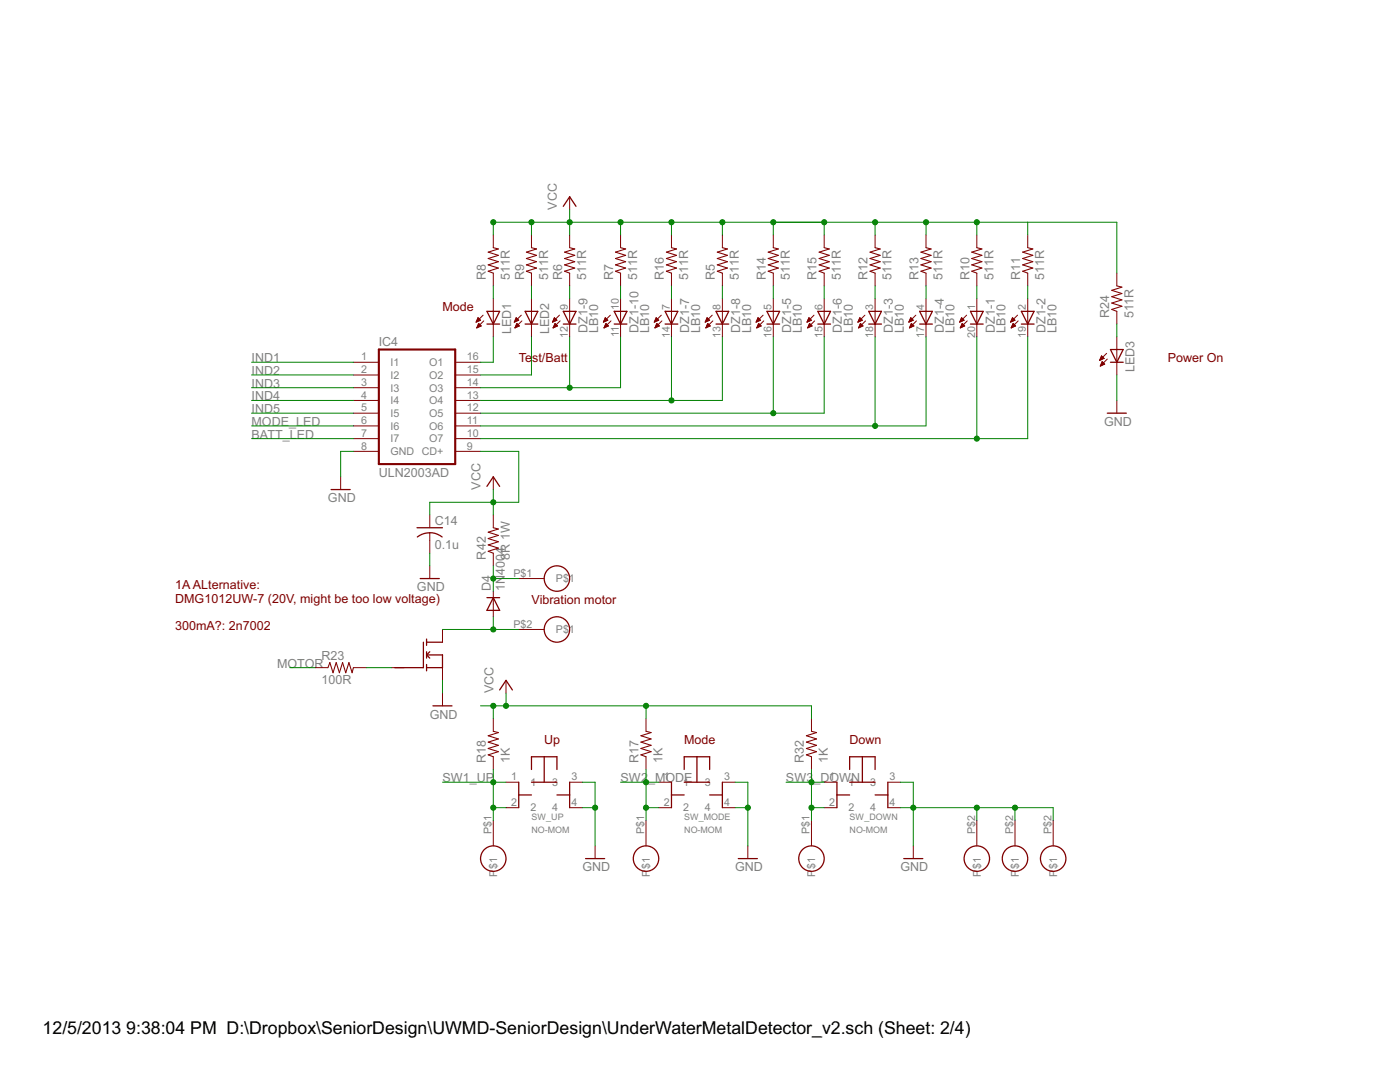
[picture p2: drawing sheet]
<svg xmlns="http://www.w3.org/2000/svg" width="279mm" height="216mm" viewBox="0 0 279 216" stroke-linecap="round" stroke-linejoin="round" font-family="sans-serif">
<path d="M75.6 69.7h15.2v22.9h-15.2z" fill="none" stroke="#800000" stroke-width=".42"/>
<g fill="none" stroke="#800000" stroke-width=".2">
<path d="M113.7 39.3v2.5M98.4 46.9v2.5M98.4 54.5v2.5M98.4 59.6v7.6M106.1 46.9v2.5M106.1 54.5v2.5M106.1 59.6v7.6M113.7 46.9v2.5M113.7 54.5v2.5M113.7 59.6v7.6M123.8 46.9v2.5M123.8 54.5v2.5"/>
<path d="M123.8 59.6v7.6M134 46.9v2.5M134 54.5v2.5M134 59.6v7.6M144.2 46.9v2.5M144.2 54.5v2.5M144.2 59.6v7.6M154.3 46.9v2.5M154.3 54.5v2.5M154.3 59.6v7.6M164.5 46.9v2.5M164.5 54.5v2.5"/>
<path d="M164.5 59.6v7.6M174.6 46.9v2.5M174.6 54.5v2.5M174.6 59.6v7.6M184.8 46.9v2.5M184.8 54.5v2.5M184.8 59.6v7.6M194.9 46.9v2.5M194.9 54.5v2.5M194.9 59.6v7.6M205.1 46.9v2.5M205.1 54.5v2.5"/>
<path d="M205.1 59.6v7.6M222.9 54.5v2.5M70.5 72.3h5.1M70.5 74.8h5.1M70.5 77.4h5.1M70.5 79.9h5.1M90.8 72.3h5.1M90.8 74.8h5.1M90.8 77.4h5.1M90.8 79.9h5.1M95.1 64.2h.2M95.1 64.1h.5"/>
<path d="M95.2 63.9h.7M95.2 65.4h.1M95.2 63.8h.6M95.2 65.3h.4M95.3 65.1h.5M95.3 63.7h.4M95.3 63.6h.3M95.3 65h.7M95.4 63.4h.1M95.4 64.9h.5M95.4 63.4l-.4 .9M95.4 63.4l.5 .5-.9 .4"/>
<path d="M95.4 64.8h.4M95.5 64.6h.2M95.5 64.5l.5 .5-.9 .4zM96.4 62.9l-1.4 1.4M96.5 64l-1.4 1.4M102.7 64.2h.2M102.7 64.1h.5M102.8 65.4h.1M102.8 63.9h.7M102.8 63.8h.6M102.8 65.3h.4M102.9 65.1h.6"/>
<path d="M102.9 63.7h.4M103 63.6h.2M103 65h.6M103 63.4h.1M103 64.9h.5M103 63.4l.5 .5-.9 .4zM103.1 64.8h.3M103.1 64.6h.2M103.1 64.5l.6 .5-.9 .4zM104 62.9l-1.4 1.4M104.2 64l-1.4 1.4M110.3 64.2h.2"/>
<path d="M110.4 64.1h.4M110.4 65.4h.1M110.4 63.9h.7M110.5 63.8h.6M110.5 65.3h.3M110.5 63.7h.4M110.5 65.1h.6M110.6 63.6h.2M110.6 65h.7M110.6 63.4h.1M110.6 64.9h.5M110.6 63.4l.5 .5-.8 .4z"/>
<path d="M110.7 64.8h.3M110.7 64.6h.2M110.8 64.5l.5 .5-.9 .4zM111.7 62.9l-1.4 1.4M111.8 64l-1.4 1.4M120.5 64.2h.2M120.5 64.1h.5M120.6 63.9h.7M120.6 65.4h.1M120.6 63.8h.6M120.6 65.3h.3M120.7 63.7h.4"/>
<path d="M120.7 65.1h.5M120.7 63.6h.3M120.7 65h.7M120.8 63.4h.1M120.8 64.9h.5M120.8 63.4l-.4 .9M120.8 63.4l.5 .5-.9 .4M120.8 64.8h.4M120.9 64.6h.2M120.9 64.5l.5 .5-.9 .4zM121.8 62.9l-1.4 1.4M121.9 64l-1.4 1.4"/>
<path d="M130.6 64.2h.3M130.7 64.1h.4M130.7 63.9h.7M130.7 65.4h.1M130.8 63.8h.6M130.8 65.3h.3M130.8 63.7h.5M130.8 65.1h.6M130.9 65h.7M130.9 63.6h.2M130.9 63.4h.1M130.9 64.9h.5"/>
<path d="M131 63.4l.5 .5-.9 .4zM131 64.8h.3M131 64.6h.2M131.1 64.5l.5 .5-.9 .4zM132 62.9l-1.4 1.4M132.1 64l-1.4 1.4M140.8 64.2h.2M140.8 64.1h.5M140.9 63.9h.7M140.9 65.4h.1M140.9 63.8h.6M140.9 65.3h.4"/>
<path d="M141 63.7h.4M141 65.1h.5M141 65h.7M141.1 63.6h.2M141.1 63.4h.1M141.1 64.9h.5M141.1 63.4l-.4 .9M141.1 63.4l.5 .5-.9 .4M141.1 64.8h.4M141.2 64.6h.2M141.2 64.5l.6 .5-.9 .4zM142.1 62.9l-1.4 1.4"/>
<path d="M142.3 64l-1.4 1.4M150.9 64.2h.3M151 64.1h.4M151 63.9h.7M151 65.4h.2M151.1 65.3h.3M151.1 63.8h.6M151.2 63.7h.4M151.2 65.1h.5M151.2 63.6h.2M151.2 65h.7M151.3 63.4h.1"/>
<path d="M151.3 64.9h.5M151.3 63.4l-.4 .9M151.3 63.4l.5 .5-.9 .4M151.3 64.8h.3M151.4 64.6h.1M151.4 64.5l.5 .5-.9 .4zM152.3 62.9l-1.4 1.4M152.4 64l-1.4 1.4M161.1 64.2h.2M161.2 64.1h.4M161.2 63.9h.7M161.2 65.4h.1"/>
<path d="M161.2 63.8h.6M161.2 65.3h.4M161.3 63.7h.4M161.3 65.1h.6M161.4 63.6h.2M161.4 65h.6M161.4 63.4h.1M161.4 64.9h.5M161.4 63.4l.5 .5-.8 .4zM161.5 64.8h.3M161.5 64.6h.2M161.6 64.5l.5 .5-.9 .4z"/>
<path d="M162.5 62.9l-1.4 1.4M162.6 64l-1.4 1.4M171.3 64.2h.2M171.3 64.1h.5M171.4 63.9h.6M171.4 65.4h.1M171.4 63.8h.6M171.4 65.3h.3M171.5 63.7h.4M171.5 65.1h.5M171.5 63.6h.3M171.5 65h.7"/>
<path d="M171.6 63.4h.1M171.6 64.9h.5M171.6 63.4l-.4 .9M171.6 63.4l.5 .5-.9 .4M171.6 64.8h.4M171.7 64.6h.1M171.7 64.5l.5 .5-.9 .4zM172.6 62.9l-1.4 1.4M172.7 64l-1.4 1.4M181.4 64.2h.2M181.5 64.1h.4M181.5 63.9h.7"/>
<path d="M181.5 65.4h.1M181.6 63.8h.6M181.6 65.3h.3M181.6 63.7h.4M181.6 65.1h.6M181.7 63.6h.2M181.7 65h.7M181.7 64.9h.5M181.7 63.4h.1M181.8 63.4l-.4 .9M181.8 63.4l.5 .5-.9 .4M181.8 64.8h.3"/>
<path d="M181.8 64.6h.2M181.9 64.5l.5 .5-.9 .4zM182.8 62.9l-1.4 1.4M182.9 64l-1.4 1.4M191.6 64.2h.2M191.6 64.1h.5M191.7 63.9h.7M191.7 65.4h.1M191.7 63.8h.6M191.7 65.3h.4M191.8 65.1h.5M191.8 63.7h.4"/>
<path d="M191.8 63.6h.3M191.8 65h.7M191.9 63.4h.1M191.9 64.9h.5M191.9 63.4l-.4 .9M191.9 63.4l.5 .5M191.9 64.8h.4M192 64.6h.2M192 64.5l.5 .5-.9 .4zM192.4 63.9l-.9 .4M192.9 62.9l-1.4 1.4M193 64l-1.4 1.4"/>
<path d="M201.7 64.2h.3M201.8 64.1h.4M201.8 65.4h.1M201.8 63.9h.7M201.9 63.8h.6M201.9 65.3h.3M201.9 65.1h.6M202 63.7h.4M202 63.6h.2M202 65h.7M202 63.4h.1M202 64.9h.5"/>
<path d="M202.1 63.4l.5 .5-.9 .4zM202.1 64.8h.3M202.1 64.6h.2M202.2 64.5l.5 .5-.9 .4zM203.1 62.9l-1.4 1.4M203.2 64l-1.4 1.4M219.5 71.9h.1M219.5 71.8h.3M219.6 71.6h.4M219.6 71.5h.7M219.6 73h.2M219.7 71.4h.5"/>
<path d="M219.7 72.9h.3M219.7 71.3h.4M219.7 72.7h.6M219.8 71.2h.2M219.8 72.6h.6M219.8 72.5h.5M219.8 71h.1M219.9 72.4h.3M219.9 72.2h.2M220 72.2l.5 .5-.9 .3zM220.3 71.5l-.5-.5-.3 .9M220.3 71.5l-.8 .4"/>
<path d="M220.9 70.5l-1.4 1.4M221 71.6l-1.4 1.4M222.9 62.1v2.6M222.9 67.2v7.6M222.9 79.9v2.5M68 95.1v2.6M70.5 82.4h5.1M70.5 85h5.1M70.5 87.5h5.1M70.5 90.1h5.1M90.8 82.4h5.1M90.8 85h5.1"/>
<path d="M90.8 87.5h5.1M90.8 90.1h5.1M98.4 95.1v2.6M85.8 102.8v2.5M85.8 106.3v4.1M85.8 112.9v2.5M98.4 102.8v2.5M98.4 110.4v2.5M98.4 118v5.1M103.5 115.4h5.1M62.9 133.2h2.5M70.5 133.2h2.6"/>
<path d="M78.1 133.2h2.6M88.3 125.6v2.5M88.3 130.7v5.1M88.3 138.3v2.5M101 135.8v2.5M103.5 125.6h5.1M98.4 143.4v2.5M98.4 151v2.5M101 156.1h2.5M113.7 156.1h2.5M128.9 143.4v2.5M128.9 151v2.5"/>
<path d="M131.5 156.1h2.5M144.2 156.1h2.5M161.9 143.4v2.5M161.9 151v2.5M164.5 156.1h2.5M177.2 156.1h2.5M98.4 163.7v5.1M101 161.2h2.5M113.7 161.2h2.5M118.8 168.8v2.5M128.9 163.7v5.1M131.5 161.2h2.5"/>
<path d="M144.2 161.2h2.5M149.2 168.8v2.5M161.9 163.7v5.1M164.5 161.2h2.5M177.2 161.2h2.5M182.3 168.8v2.5M194.9 163.7v5.1M202.6 163.7v5.1M210.2 163.7v5.1"/>
</g>
<g fill="none" stroke="#800000" stroke-width=".25">
<path d="M112.4 41.2l1.3-1.9 1.3 1.9M97.2 64.7h2.5M97.2 62.1h2.5l-1.3 2.6zM104.8 64.7h2.5M104.8 62.1h2.5l-1.2 2.6zM112.4 64.7h2.6M112.4 62.1h2.6l-1.3 2.6zM122.6 64.7h2.5M122.6 62.1h2.5l-1.3 2.6zM132.7 64.7h2.6M132.7 62.1h2.6l-1.3 2.6zM142.9 64.7h2.5"/>
<path d="M142.9 62.1h2.5l-1.2 2.6zM153.1 64.7h2.5M153.1 62.1h2.5l-1.3 2.6zM163.2 64.7h2.6M163.2 62.1h2.6l-1.3 2.6zM173.4 64.7h2.5M173.4 62.1h2.5l-1.3 2.6zM183.5 64.7h2.6M183.5 62.1h2.6l-1.3 2.6zM193.7 62.1h2.5l-1.3 2.6zM193.7 64.7h2.5M203.8 64.7h2.6"/>
<path d="M203.8 62.1h2.6l-1.3 2.6zM221.6 69.7h2.6l-1.3 2.6zM221.6 72.3h2.6M66.1 97.7h3.8M97.2 97l1.2-1.9 1.3 1.9M221 82.4h3.8M83.2 105.3h5.1M83.3 107.1a4 4 0 0 1 4.9 0M83.9 115.4h3.8M97.2 119.3h2.5M98.4 119.3l1.3 2.5h-2.5zM84.5 128.1v5.1h-5.7"/>
<path d="M85.1 127.5v1.3M85.1 130v1.3M85.1 132.6v1.3M85.1 130.7h3.2v2.5h-3.2M85.1 128.1h3.2M85.1 130.7l.7 .6M85.8 130l-.7 .7M99.7 137.7l1.3-1.9 1.3 1.9M86.4 140.8h3.8M103.5 158.6h2.6M103.5 156.1v5.1M106.1 153.5v-2.5h5v2.5"/>
<path d="M106.1 156.1h5M108.6 151v5.1M111.1 158.6h2.6M113.7 156.1v5.1M134 158.6h2.5M134 156.1v5.1M136.5 153.5v-2.5h5.1v2.5M136.5 156.1h5.1M139.1 151v5.1M141.6 158.6h2.6M144.2 156.1v5.1M167 158.6h2.6"/>
<path d="M167 156.1v5.1M169.6 153.5v-2.5h5v2.5M169.6 156.1h5M172.1 151v5.1M174.6 158.6h2.6M177.2 156.1v5.1M116.9 171.3h3.8M147.3 171.3h3.9M180.4 171.3h3.8"/>
<circle cx="111.1" cy="115.4" r="2.54"/>
<circle cx="111.1" cy="125.6" r="2.54"/>
<circle cx="98.4" cy="171.3" r="2.54"/>
<circle cx="128.9" cy="171.3" r="2.54"/>
<circle cx="161.9" cy="171.3" r="2.54"/>
<circle cx="194.9" cy="171.3" r="2.54"/>
<circle cx="202.6" cy="171.3" r="2.54"/>
<circle cx="210.2" cy="171.3" r="2.54"/>
</g>
<g fill="none" stroke="#800000" stroke-width=".21">
<path d="M98.4 49.4l1.1 .3-2.1 .6 2.1 .6-2.1 .7 2.1 .6-2.1 .7 2.1 .6-2.1 .6 1 .4M106.1 49.4l1 .3-2 .6 2 .6-2 .7 2 .6-2 .7 2 .6-2 .6 1 .4M113.7 49.4l1 .3-2 .6 2 .6-2 .7 2 .6-2 .7 2 .6-2 .6 1 .4M123.8 49.4l1.1 .3-2.1 .6 2.1 .6-2.1 .7 2.1 .6-2.1 .7 2.1 .6-2.1 .6 1 .4M134 49.4l1 .3-2 .6 2 .6-2 .7 2 .6-2 .7 2 .6-2 .6 1 .4M144.2 49.4l1 .3-2 .6 2 .6-2 .7 2 .6-2 .7 2 .6-2 .6 1 .4M154.3 49.4l1 .3-2 .6 2 .6-2 .7 2 .6-2 .7 2 .6-2 .6 1 .4M164.5 49.4l1 .3-2 .6 2 .6-2 .7 2 .6-2 .7 2 .6-2 .6 1 .4M174.6 49.4l1.1 .3-2.1 .6 2.1 .6-2.1 .7 2.1 .6-2.1 .7 2.1 .6-2.1 .6 1 .4M184.8 49.4l1 .3-2 .6 2 .6-2 .7 2 .6-2 .7 2 .6-2 .6 1 .4M194.9 49.4l1.1 .3-2.1 .6 2.1 .6-2.1 .7 2.1 .6-2.1 .7 2.1 .6-2.1 .6 1 .4M205.1 49.4l1 .3-2 .6 2 .6-2 .7 2 .6-2 .7 2 .6-2 .6 1 .4"/>
<path d="M222.9 57l1 .3-2 .6 2 .7-2 .6 2 .6-2 .7 2 .6-2 .6 1 .4M98.4 105.3l1.1 .3-2.1 .6 2.1 .6-2.1 .7 2.1 .6-2.1 .6 2.1 .7-2.1 .6 1 .4M65.4 133.2l.4-1 .7 2 .6-2 .6 2 .7-2 .6 2 .6-2 .7 2 .2-1M98.4 145.9l1.1 .3-2.1 .6 2.1 .6-2.1 .7 2.1 .6-2.1 .7 2.1 .6-2.1 .6 1 .4M128.9 145.9l1 .3-2 .6 2 .6-2 .7 2 .6-2 .7 2 .6-2 .6 1 .4M161.9 145.9l1.1 .3-2.1 .6 2.1 .6-2.1 .7 2.1 .6-2.1 .7 2.1 .6-2.1 .6 1 .4"/>
</g>
<g fill="none" stroke="#008000" stroke-width=".2">
<path d="M98.4 46.9v-2.6h124.5v10.2M98.4 57v2.6M106.1 44.3v2.6M106.1 57v2.6M113.7 41.8v5.1M113.7 57v2.6M123.8 44.3v2.6M123.8 57v2.6M134 44.3v2.6M134 57v2.6M144.2 44.3v2.6M144.2 57v2.6"/>
<path d="M154.3 44.3v2.6M154.3 57v2.6M164.5 44.3v2.6M164.5 57v2.6M174.6 44.3v2.6M174.6 57v2.6M184.8 44.3v2.6M184.8 57v2.6M194.9 44.3v2.6M194.9 57v2.6M205.1 44.3v2.6M205.1 57v2.6"/>
<path d="M50.2 72.3h20.3M50.2 74.8h20.3M50.2 77.4h20.3M50.2 79.9h20.3M98.4 67.2v5.1h-2.5M106.1 67.2v7.6h-10.2M113.7 67.2v10.2M123.8 67.2v10.2h-27.9M134 67.2v12.7M144.2 67.2v12.7h-48.3M154.3 67.2v15.2M164.5 67.2v15.2h-68.6"/>
<path d="M174.6 67.2v17.8M184.8 67.2v17.8h-88.9M194.9 67.2v20.3M205.1 67.2v20.3h-109.2M222.9 64.7v2.5M222.9 74.8v5.1M50.2 82.4h20.3M50.2 85h20.3M50.2 87.5h20.3M70.5 90.1h-2.5v5M95.9 90.1h7.6v10.1h-17.7v2.6M98.4 97.7v5.1"/>
<path d="M85.8 110.4v2.5M98.4 112.9v5.1M98.4 115.4h5.1M57.8 133.2h5.1M73.1 133.2h5M88.3 135.8v2.5M88.3 125.6h15.2M98.4 123.1v2.5M101 138.3v2.5M88.3 156.1h12.7M95.9 140.8h66v2.6M98.4 140.8v2.6"/>
<path d="M98.4 153.5v10.2M116.2 156.1h2.6v12.7M123.8 156.1h7.7M128.9 140.8v2.6M128.9 153.5v10.2M146.7 156.1h2.5v12.7M156.9 156.1h7.6M161.9 153.5v10.2M179.7 156.1h2.6v12.7M98.4 161.2h2.6M116.2 161.2h2.6M128.9 161.2h2.6"/>
<path d="M146.7 161.2h2.5M161.9 161.2h2.6M179.7 161.2h30.5v2.5M194.9 161.2v2.5M202.6 161.2v2.5"/>
</g>
<g fill="#008000" stroke="#008000" stroke-width=".2">
<circle cx="194.9" cy="87.5" r=".51"/>
<circle cx="154.3" cy="82.4" r=".51"/>
<circle cx="134" cy="79.9" r=".51"/>
<circle cx="113.7" cy="77.4" r=".51"/>
<circle cx="149.2" cy="161.2" r=".51"/>
<circle cx="118.8" cy="161.2" r=".51"/>
<circle cx="182.3" cy="161.2" r=".51"/>
<circle cx="194.9" cy="161.2" r=".51"/>
<circle cx="202.6" cy="161.2" r=".51"/>
<circle cx="98.4" cy="100.2" r=".51"/>
<circle cx="154.3" cy="44.3" r=".51"/>
<circle cx="164.5" cy="44.3" r=".51"/>
<circle cx="194.9" cy="44.3" r=".51"/>
<circle cx="98.4" cy="44.3" r=".51"/>
<circle cx="106.1" cy="44.3" r=".51"/>
<circle cx="113.7" cy="44.3" r=".51"/>
<circle cx="123.8" cy="44.3" r=".51"/>
<circle cx="134" cy="44.3" r=".51"/>
<circle cx="144.2" cy="44.3" r=".51"/>
<circle cx="174.6" cy="44.3" r=".51"/>
<circle cx="184.8" cy="44.3" r=".51"/>
<circle cx="98.4" cy="140.8" r=".51"/>
<circle cx="101" cy="140.8" r=".51"/>
<circle cx="128.9" cy="140.8" r=".51"/>
<circle cx="98.4" cy="125.6" r=".51"/>
<circle cx="128.9" cy="156.1" r=".51"/>
<circle cx="128.9" cy="161.2" r=".51"/>
<circle cx="98.4" cy="156.1" r=".51"/>
<circle cx="98.4" cy="161.2" r=".51"/>
<circle cx="161.9" cy="156.1" r=".51"/>
<circle cx="161.9" cy="161.2" r=".51"/>
<circle cx="174.6" cy="85" r=".51"/>
<circle cx="98.4" cy="115.4" r=".51"/>
</g>
<g font-size="4">
<text x="8.5" y="206.4">12/5/2013</text>
<text x="25.2" y="206.4">9:38:04 PM D:\Dropbox\SeniorDesign\UWMD-SeniorDesign\UnderWaterMetalDetector_v2.sch (Sheet: 2/4)</text>
</g>
<g font-size="2.8" fill="#808080">
<text x="111.2" y="41.8" transform="rotate(-90 111.2 41.8)">VCC</text>
<text x="97" y="55.8" transform="rotate(-90 97 55.8)">R8</text>
<text x="101.8" y="55.8" transform="rotate(-90 101.8 55.8)">511R</text>
<text x="104.6" y="55.8" transform="rotate(-90 104.6 55.8)">R9</text>
<text x="109.4" y="55.8" transform="rotate(-90 109.4 55.8)">511R</text>
<text x="112.2" y="55.8" transform="rotate(-90 112.2 55.8)">R6</text>
<text x="117" y="55.8" transform="rotate(-90 117 55.8)">511R</text>
<text x="122.4" y="55.8" transform="rotate(-90 122.4 55.8)">R7</text>
<text x="127.2" y="55.8" transform="rotate(-90 127.2 55.8)">511R</text>
<text x="132.5" y="55.8" transform="rotate(-90 132.5 55.8)">R16</text>
<text x="137.3" y="55.8" transform="rotate(-90 137.3 55.8)">511R</text>
<text x="142.7" y="55.8" transform="rotate(-90 142.7 55.8)">R5</text>
<text x="147.5" y="55.8" transform="rotate(-90 147.5 55.8)">511R</text>
<text x="152.8" y="55.8" transform="rotate(-90 152.8 55.8)">R14</text>
<text x="157.6" y="55.8" transform="rotate(-90 157.6 55.8)">511R</text>
<text x="163" y="55.8" transform="rotate(-90 163 55.8)">R15</text>
<text x="167.8" y="55.8" transform="rotate(-90 167.8 55.8)">511R</text>
<text x="173.1" y="55.8" transform="rotate(-90 173.1 55.8)">R12</text>
<text x="177.9" y="55.8" transform="rotate(-90 177.9 55.8)">511R</text>
<text x="183.3" y="55.8" transform="rotate(-90 183.3 55.8)">R13</text>
<text x="188.1" y="55.8" transform="rotate(-90 188.1 55.8)">511R</text>
<text x="193.5" y="55.8" transform="rotate(-90 193.5 55.8)">R10</text>
<text x="198.3" y="55.8" transform="rotate(-90 198.3 55.8)">511R</text>
<text x="203.6" y="55.8" transform="rotate(-90 203.6 55.8)">R11</text>
<text x="208.4" y="55.8" transform="rotate(-90 208.4 55.8)">511R</text>
<text x="221.4" y="63.4" transform="rotate(-90 221.4 63.4)">R24</text>
<text x="226.2" y="63.4" transform="rotate(-90 226.2 63.4)">511R</text>
<text x="75.6" y="69">IC4</text>
<text x="102" y="66.7" transform="rotate(-90 102 66.7)">LED1</text>
<text x="109.6" y="66.7" transform="rotate(-90 109.6 66.7)">LED2</text>
<text x="117.2" y="66.4" transform="rotate(-90 117.2 66.4)">DZ1-9</text>
<text x="119.4" y="66.4" transform="rotate(-90 119.4 66.4)">LB10</text>
<text x="127.4" y="66.4" transform="rotate(-90 127.4 66.4)">DZ1-10</text>
<text x="129.6" y="66.4" transform="rotate(-90 129.6 66.4)">LB10</text>
<text x="137.6" y="66.4" transform="rotate(-90 137.6 66.4)">DZ1-7</text>
<text x="139.7" y="66.4" transform="rotate(-90 139.7 66.4)">LB10</text>
<text x="147.7" y="66.4" transform="rotate(-90 147.7 66.4)">DZ1-8</text>
<text x="149.9" y="66.4" transform="rotate(-90 149.9 66.4)">LB10</text>
<text x="157.9" y="66.4" transform="rotate(-90 157.9 66.4)">DZ1-5</text>
<text x="160" y="66.4" transform="rotate(-90 160 66.4)">LB10</text>
<text x="168" y="66.4" transform="rotate(-90 168 66.4)">DZ1-6</text>
<text x="170.2" y="66.4" transform="rotate(-90 170.2 66.4)">LB10</text>
<text x="178.2" y="66.4" transform="rotate(-90 178.2 66.4)">DZ1-3</text>
<text x="180.4" y="66.4" transform="rotate(-90 180.4 66.4)">LB10</text>
<text x="188.4" y="66.4" transform="rotate(-90 188.4 66.4)">DZ1-4</text>
<text x="190.5" y="66.4" transform="rotate(-90 190.5 66.4)">LB10</text>
<text x="198.5" y="66.4" transform="rotate(-90 198.5 66.4)">DZ1-1</text>
<text x="200.7" y="66.4" transform="rotate(-90 200.7 66.4)">LB10</text>
<text x="208.7" y="66.4" transform="rotate(-90 208.7 66.4)">DZ1-2</text>
<text x="210.8" y="66.4" transform="rotate(-90 210.8 66.4)">LB10</text>
<text x="50.2" y="72.3">IND1</text>
<text x="50.2" y="74.8">IND2</text>
<text x="50.2" y="77.4">IND3</text>
<text x="226.4" y="74.3" transform="rotate(-90 226.4 74.3)">LED3</text>
<text x="50.2" y="79.9">IND4</text>
<text x="50.2" y="82.4">IND5</text>
<text x="50.2" y="85">MODE_LED</text>
<text x="50.2" y="87.5">BATT_LED</text>
<text x="220.3" y="85">GND</text>
<text x="75.6" y="95.1">ULN2003AD</text>
<text x="65.4" y="100.2">GND</text>
<text x="95.9" y="97.7" transform="rotate(-90 95.9 97.7)">VCC</text>
<text x="86.8" y="104.7">C14</text>
<text x="86.8" y="109.5">0.1u</text>
<text x="97" y="111.6" transform="rotate(-90 97 111.6)">R42</text>
<text x="101.8" y="111.6" transform="rotate(-90 101.8 111.6)">8R 1W</text>
<text x="83.2" y="118">GND</text>
<text x="98" y="118" transform="rotate(-90 98 118)">D4</text>
<text x="100.8" y="118" transform="rotate(-90 100.8 118)">1N</text>
<text x="100.8" y="114.8" transform="rotate(-90 100.8 114.8)">4004</text>
<text x="64.2" y="131.7">R23</text>
<text x="55.3" y="133.2">MOTOR</text>
<text x="64.2" y="136.5">100R</text>
<text x="85.8" y="143.4">GND</text>
<text x="98.5" y="138.3" transform="rotate(-90 98.5 138.3)">VCC</text>
<text x="97" y="152.3" transform="rotate(-90 97 152.3)">R18</text>
<text x="101.8" y="152.3" transform="rotate(-90 101.8 152.3)">1K</text>
<text x="127.4" y="152.3" transform="rotate(-90 127.4 152.3)">R17</text>
<text x="132.2" y="152.3" transform="rotate(-90 132.2 152.3)">1K</text>
<text x="160.4" y="152.3" transform="rotate(-90 160.4 152.3)">R32</text>
<text x="165.2" y="152.3" transform="rotate(-90 165.2 152.3)">1K</text>
<text x="88.3" y="156.1">SW1_UP</text>
<text x="123.8" y="156.1">SW2</text>
<text x="129.3" y="156.1">_MODE</text>
<text x="156.9" y="156.1">SW3</text>
<text x="162.3" y="156.1">_DOWN</text>
<text x="116.2" y="173.9">GND</text>
<text x="146.7" y="173.9">GND</text>
<text x="179.7" y="173.9">GND</text>
</g>
<g font-size="2.8" fill="#800000">
<text x="88.3" y="62.1">Mode</text>
<text x="103.5" y="72.3">Te</text>
<text x="106.2" y="72.3">st/Batt</text>
<text x="233" y="72.3">Power On</text>
<text x="35" y="117.6">1AALternative:</text>
<text x="35" y="120.3">DMG1012UW-7 (20V, might be too low voltage)</text>
<text x="35" y="125.6">300mA?: 2n7002</text>
<text x="106.1" y="120.5">Vibration motor</text>
<text x="108.6" y="148.5">Up</text>
<text x="136.5" y="148.5">Mode</text>
<text x="169.6" y="148.5">Down</text>
</g>
<g font-size="2.4" fill="#808080">
<text x="113.3" y="61.8" transform="rotate(-90 113.3 61.8)">9</text>
<text x="123.5" y="61.8" transform="rotate(-90 123.5 61.8)">10</text>
<text x="133.7" y="61.8" transform="rotate(-90 133.7 61.8)">7</text>
<text x="143.8" y="61.8" transform="rotate(-90 143.8 61.8)">8</text>
<text x="154" y="61.8" transform="rotate(-90 154 61.8)">5</text>
<text x="164.1" y="61.8" transform="rotate(-90 164.1 61.8)">6</text>
<text x="174.3" y="61.8" transform="rotate(-90 174.3 61.8)">3</text>
<text x="184.4" y="61.8" transform="rotate(-90 184.4 61.8)">4</text>
<text x="194.6" y="61.8" transform="rotate(-90 194.6 61.8)">1</text>
<text x="204.8" y="61.8" transform="rotate(-90 204.8 61.8)">2</text>
<text x="72.1" y="71.9">1</text>
<text x="93.2" y="71.9">16</text>
<text x="113.3" y="67.4" transform="rotate(-90 113.3 67.4)">12</text>
<text x="123.5" y="67.2" transform="rotate(-90 123.5 67.2)">11</text>
<text x="133.7" y="67.4" transform="rotate(-90 133.7 67.4)">14</text>
<text x="143.8" y="67.4" transform="rotate(-90 143.8 67.4)">13</text>
<text x="154" y="67.4" transform="rotate(-90 154 67.4)">16</text>
<text x="164.1" y="67.4" transform="rotate(-90 164.1 67.4)">15</text>
<text x="174.3" y="67.4" transform="rotate(-90 174.3 67.4)">18</text>
<text x="184.4" y="67.4" transform="rotate(-90 184.4 67.4)">17</text>
<text x="194.6" y="67.4" transform="rotate(-90 194.6 67.4)">20</text>
<text x="204.8" y="67.4" transform="rotate(-90 204.8 67.4)">19</text>
<text x="72.1" y="74.5">2</text>
<text x="72.1" y="77">3</text>
<text x="77.9" y="73">I1</text>
<text x="77.9" y="75.6">I2</text>
<text x="85.6" y="73">O1</text>
<text x="85.6" y="75.6">O2</text>
<text x="93.2" y="74.5">15</text>
<text x="93.2" y="77">14</text>
<text x="72.1" y="79.5">4</text>
<text x="72.1" y="82.1">5</text>
<text x="77.9" y="78.1">I3</text>
<text x="77.9" y="80.7">I4</text>
<text x="77.9" y="83.2">I5</text>
<text x="85.6" y="78.1">O3</text>
<text x="85.6" y="80.7">O4</text>
<text x="85.6" y="83.2">O5</text>
<text x="93.2" y="79.5">13</text>
<text x="93.2" y="82.1">12</text>
<text x="72.1" y="84.6">6</text>
<text x="72.1" y="87.2">7</text>
<text x="72.1" y="89.7">8</text>
<text x="77.9" y="85.7">I6</text>
<text x="77.9" y="88.3">I7</text>
<text x="85.6" y="85.7">O6</text>
<text x="85.6" y="88.3">O7</text>
<text x="93.2" y="84.6">11</text>
<text x="93.2" y="87.2">10</text>
<text x="93.2" y="89.7">9</text>
<text x="77.9" y="90.8">GND CD+</text>
<text x="102.5" y="115.1">P$1</text>
<text x="110.9" y="116.2">P$1</text>
<text x="102.5" y="125.3">P$2</text>
<text x="110.9" y="126.4">P$1</text>
<text x="102" y="155.7">1</text>
<text x="114" y="155.7">3</text>
<text x="132.5" y="155.7">1</text>
<text x="144.5" y="155.7">3</text>
<text x="165.5" y="155.7">1</text>
<text x="177.5" y="155.7">3</text>
<text x="102" y="160.8">2</text>
<text x="105.9" y="156.8">1</text>
<text x="105.9" y="161.9">2</text>
<text x="110.2" y="156.8">3</text>
<text x="110.2" y="161.9">4</text>
<text x="114" y="160.8">4</text>
<text x="132.5" y="160.8">2</text>
<text x="136.3" y="156.8">1</text>
<text x="136.3" y="161.9">2</text>
<text x="140.6" y="156.8">3</text>
<text x="140.6" y="161.9">4</text>
<text x="144.5" y="160.8">4</text>
<text x="165.5" y="160.8">2</text>
<text x="169.4" y="156.8">1</text>
<text x="169.4" y="161.9">2</text>
<text x="173.7" y="156.8">3</text>
<text x="173.7" y="161.9">4</text>
<text x="177.5" y="160.8">4</text>
<text x="98.1" y="166.4" transform="rotate(-90 98.1 166.4)">P$1</text>
<text x="128.6" y="166.4" transform="rotate(-90 128.6 166.4)">P$1</text>
<text x="161.6" y="166.4" transform="rotate(-90 161.6 166.4)">P$1</text>
<text x="194.6" y="166.4" transform="rotate(-90 194.6 166.4)">P$2</text>
<text x="202.2" y="166.4" transform="rotate(-90 202.2 166.4)">P$2</text>
<text x="209.8" y="166.4" transform="rotate(-90 209.8 166.4)">P$2</text>
<text x="99.2" y="174.9" transform="rotate(-90 99.2 174.9)">P$1</text>
<text x="129.7" y="174.9" transform="rotate(-90 129.7 174.9)">P$1</text>
<text x="162.7" y="174.9" transform="rotate(-90 162.7 174.9)">P$1</text>
<text x="195.7" y="174.9" transform="rotate(-90 195.7 174.9)">P$1</text>
<text x="203.3" y="174.9" transform="rotate(-90 203.3 174.9)">P$1</text>
<text x="211" y="174.9" transform="rotate(-90 211 174.9)">P$1</text>
</g>
<g font-size="2" fill="#808080">
<text x="106.1" y="163.7">SW_UP</text>
<text x="106.1" y="166.2">NO-MOM</text>
<text x="136.5" y="163.7">SW_MODE</text>
<text x="136.5" y="166.2">NO-MOM</text>
<text x="169.6" y="163.7">SW_DOWN</text>
<text x="169.6" y="166.2">NO-MOM</text>
</g>
</svg>
